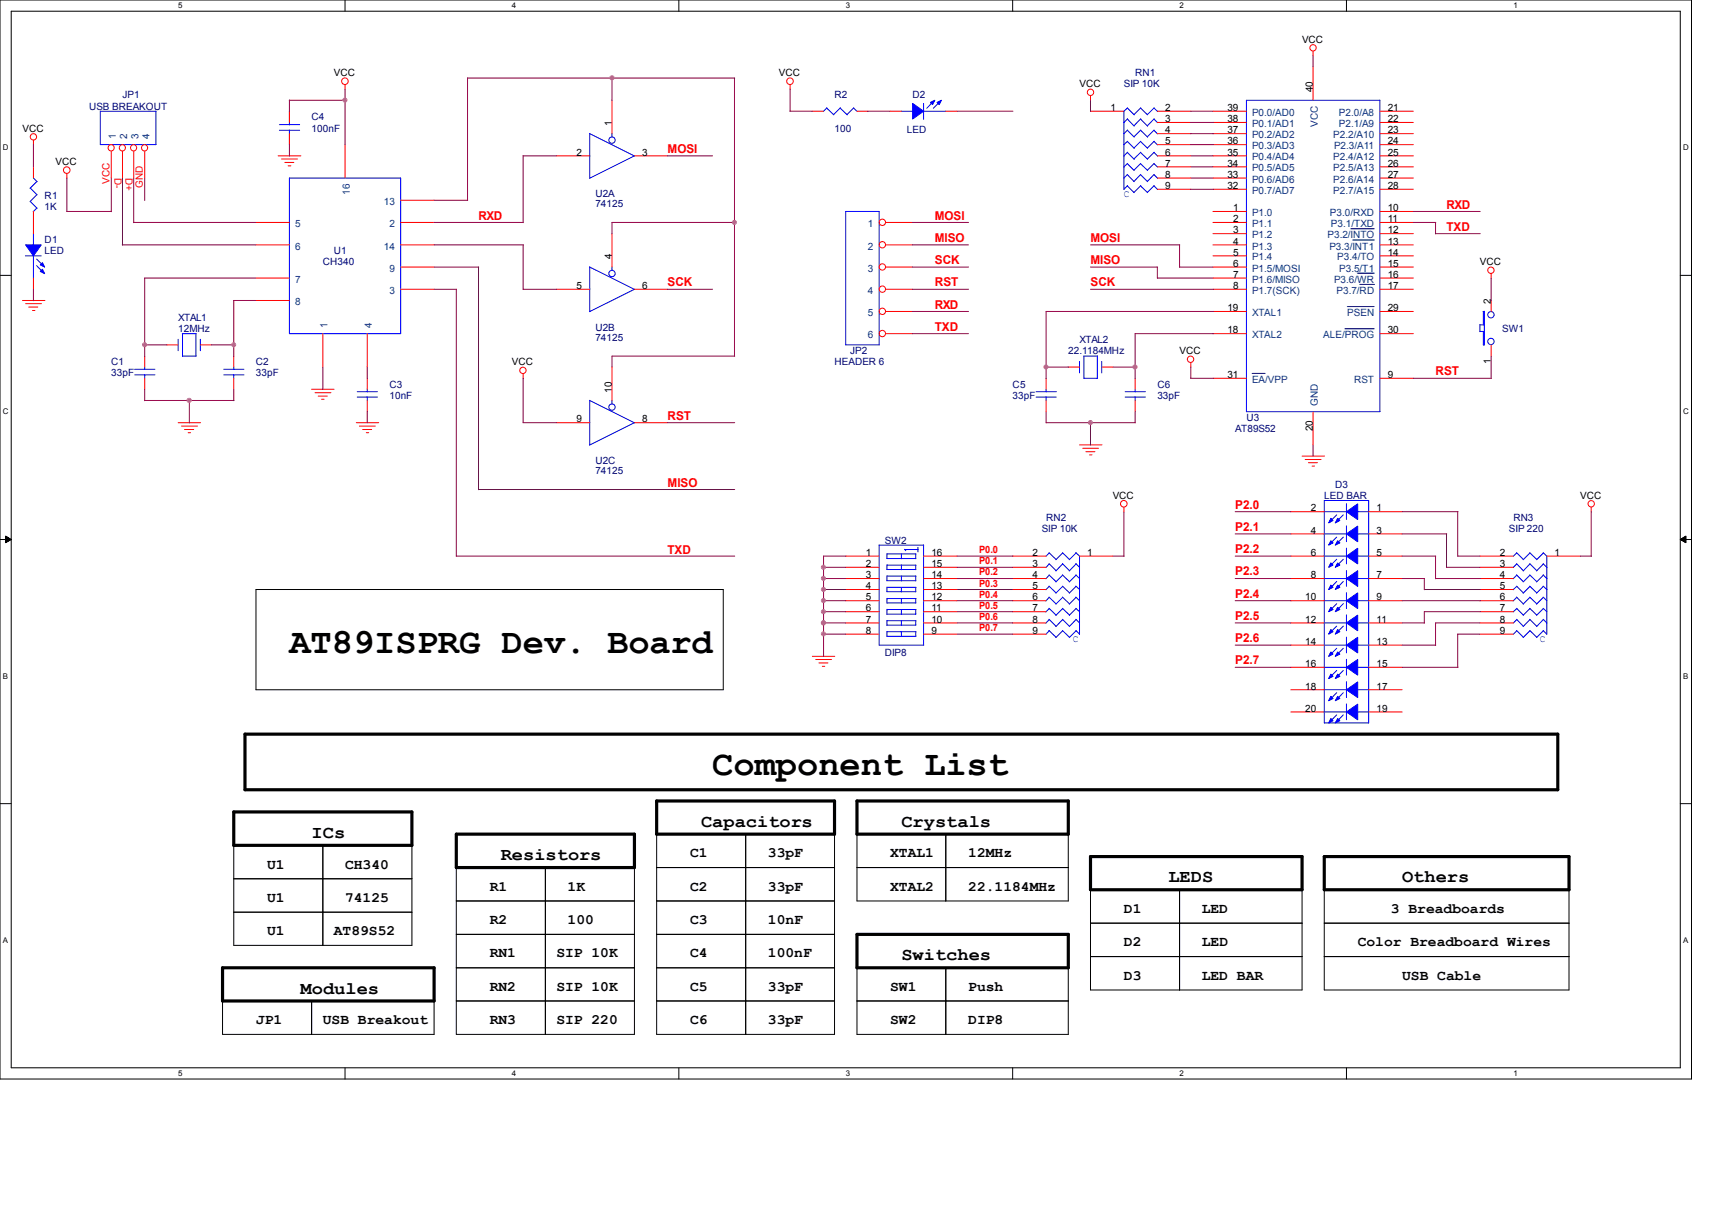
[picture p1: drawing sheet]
<svg xmlns="http://www.w3.org/2000/svg" width="297mm" height="210mm" viewBox="0 0 297 210" stroke-linecap="round" stroke-linejoin="round" font-family="sans-serif">
<path d="M0 0h293.5v187.3h-293.5zM1.9 1.9h289.6v183.4h-289.6z" fill="none" stroke="#000" stroke-width=".17"/>
<g fill="#fff">
<path d="M30.9 .2h.8v1.5h-.8z"/>
<path d="M30.9 185.5h.8v1.6h-.8z"/>
</g>
<path d="M59.9 0v1.9M59.9 185.3v2" fill="none" stroke="#000" stroke-width=".17"/>
<g fill="#fff">
<path d="M88.8 .2h.8v1.5h-.8z"/>
<path d="M88.8 185.5h.8v1.6h-.8z"/>
</g>
<path d="M117.8 0v1.9M117.8 185.3v2" fill="none" stroke="#000" stroke-width=".17"/>
<g fill="#fff">
<path d="M146.7 .2h.8v1.5h-.8z"/>
<path d="M146.7 185.5h.8v1.6h-.8z"/>
</g>
<path d="M175.7 0v1.9M175.7 185.3v2" fill="none" stroke="#000" stroke-width=".17"/>
<g fill="#fff">
<path d="M204.6 .2h.8v1.5h-.8z"/>
<path d="M204.6 185.5h.8v1.6h-.8z"/>
</g>
<path d="M233.6 0v1.9M233.6 185.3v2" fill="none" stroke="#000" stroke-width=".17"/>
<g fill="#fff">
<path d="M262.6 .2h.7v1.5h-.7z"/>
<path d="M262.6 185.5h.7v1.6h-.7z"/>
<path d="M.5 24.8h1v1.6h-1z"/>
<path d="M292 24.8h1v1.6h-1z"/>
<path d="M.5 70.7h1v1.5h-1z"/>
<path d="M292 70.7h1v1.5h-1z"/>
</g>
<path d="M0 47.8h1.9M291.5 47.8h2" fill="none" stroke="#000" stroke-width=".17"/>
<g fill="#fff">
<path d="M.5 116.5h.9v1.6h-.9z"/>
<path d="M292 116.5h.9v1.6h-.9z"/>
</g>
<path d="M0 93.6h1.9M291.5 93.6h2" fill="none" stroke="#000" stroke-width=".17"/>
<path d="M1 93l.9 .6-.9 .6zM291.5 93.6l1-.6v1.2z" fill="#000" stroke="#000" stroke-width=".17"/>
<g fill="#fff">
<path d="M.5 162.4h.9v1.5h-.9z"/>
<path d="M292 162.4h.9v1.5h-.9z"/>
</g>
<g fill="none" stroke="#000" stroke-width=".17">
<path d="M44.4 102.3h81.1v17.4h-81.1zM0 139.5h1.9M291.5 139.5h2M40.6 152.5h30.9M40.6 158.3h30.9M40.6 146.7h30.9v17.4h-30.9zM56 146.7v17.4M79.2 150.6h30.9v28.9h-30.9zM79.2 156.4h30.9M94.6 150.6v28.9M113.9 150.6h30.9M113.9 156.4h30.9"/>
<path d="M113.9 144.8h30.9v34.7h-30.9zM129.4 144.8v34.7M148.7 150.6h36.6M148.7 144.8h36.6v11.6h-36.6zM164.1 144.8v11.6M189.2 154.4h36.7v17.4h-36.7zM204.6 154.4v17.4M229.7 154.4h42.5v17.4h-42.5zM38.6 173.7h36.7v5.8h-36.7zM54.1 173.7v5.8M79.2 162.2h30.9M79.2 168h30.9"/>
<path d="M79.2 173.7h30.9M113.9 162.2h30.9M113.9 168h30.9M113.9 173.7h30.9M148.7 173.7h36.6M148.7 168h36.6v11.5h-36.6zM164.1 168v11.5M189.2 166h36.7M189.2 160.2h36.7M229.7 166h42.5M229.7 160.2h42.5"/>
</g>
<path d="M42.5 127.4h227.8v9.7h-227.8zM113.9 139h30.9v5.8h-30.9zM148.7 139h36.6v5.8h-36.6zM40.6 140.9h30.9v5.8h-30.9zM79.2 144.8h30.9v5.8h-30.9zM189.2 148.7h36.7v5.7h-36.7zM229.7 148.7h42.5v5.7h-42.5zM38.6 168h36.7v5.7h-36.7zM148.7 162.2h36.6v5.8h-36.6z" fill="none" stroke="#000" stroke-width=".55"/>
<g fill="none" stroke="#f00" stroke-width=".17">
<path d="M50.2 19.3v2M59.9 14.7v.8M106.2 17.4v5.8M137.1 14.7v.8M189.2 16.6v.8M210.4 19.3h5.8M227.8 8.9v.8M227.8 11.6v5.8M239.4 19.3h5.8M5.8 24.3v.8M11.6 30.1v.8M19.3 26.2v4.7"/>
<path d="M21.3 26.2v4.7M23.2 26.2v4.7M25.1 26.2v4.7M44.4 38.6h5.8M48.3 27.1h3.9M48.9 27.6h2.7M49.4 28.2h1.6M50 28.8h.5M50.2 23.2v1.9M59.9 25.1v5.8M69.5 34.8h5.8M69.5 38.6h5.8"/>
<path d="M96.5 27.1h5.8M110.1 27.1h5.7M153.7 38.6h4.6M210.4 27.1h5.8M210.4 38.6h5.8M210.4 36.7h5.8M210.4 21.3h5.8M210.4 23.2h5.8M210.4 25.1h5.8M210.4 29h5.8M210.4 30.9h5.8M210.4 32.9h5.8"/>
<path d="M239.4 27.1h5.8M239.4 38.6h5.8M239.4 36.7h5.8M239.4 21.3h5.8M239.4 23.2h5.8M239.4 25.1h5.8M239.4 29h5.8M239.4 30.9h5.8M239.4 32.9h5.8M3.9 52.2h3.9M4.4 52.7h2.8M5 53.3h1.6"/>
<path d="M5.6 53.9h.5M29 59.9h1.9M34.8 59.9h1.9M44.4 52.2h5.8M44.4 42.5h5.8M44.4 48.3h5.8M56 57.9v5.8M63.7 57.9v5.8M69.5 50.2h5.8M69.5 42.5h5.8M69.5 46.4h5.8M96.5 50.2h5.8"/>
<path d="M106.2 40.6v5.8M110.1 50.2h5.7M153.7 50.2h4.6M153.7 42.5h4.6M153.7 46.4h4.6M153.7 57.9h4.6M153.7 54.1h4.6M210.4 50.2h5.8M210.4 42.5h5.8M210.4 48.3h5.8M210.4 46.4h5.8M210.4 57.9h5.8"/>
<path d="M210.4 54.1h5.8M210.4 40.6h5.8M210.4 44.4h5.8M239.4 50.2h5.8M239.4 42.5h5.8M239.4 48.3h5.8M239.4 46.4h5.8M239.4 57.9h5.8M239.4 54.1h5.8M239.4 40.6h5.8M239.4 44.4h5.8M258.7 47.5v.8"/>
<path d="M25.1 61.8v1.9M25.1 65.7v1.9M30.9 73.4h3.9M31.5 74h2.7M32 74.5h1.6M32.6 75.1h.5M40.6 61.8v1.9M40.6 65.7v1.9M54.1 67.6h3.9M54.7 68.2h2.7M55.2 68.7h1.6M55.8 69.3h.4"/>
<path d="M61.8 73.4h3.9M62.4 74h2.7M62.9 74.5h1.6M63.5 75.1h.5M63.7 65.7v1.9M63.7 69.5v2M90.8 64.9v.8M96.5 73.4h5.8M106.2 63.7v5.8M110.1 73.4h5.7M181.5 65.7v1.9M181.5 69.5v2"/>
<path d="M185.3 63.7h2M187.3 77.2h3.9M187.8 77.8h2.8M188.4 78.4h1.5M189 79h.4M191.1 63.7h1.9M196.9 65.7v1.9M196.9 69.5v2M206.6 62.9v.9M210.4 65.7h5.8M225.9 79.2h3.9M226.4 79.8h2.8"/>
<path d="M227.8 71.5v5.7M239.4 65.7h5.8M146.7 96.5h5.8M146.7 98.5h5.8M160.2 96.5h5.8M160.2 98.5h5.8M175.7 96.5h5.8M175.7 98.5h5.8M187.3 96.5h5.7M195 88.1v.8M227 80.3h1.6M227.6 80.9h.4"/>
<path d="M256.8 96.5h5.8M256.8 98.5h5.8M268.4 96.5h5.8M276.1 88.1v.8M140.9 113.9h3.9M141.5 114.5h2.8M142.1 115.1h1.5M142.7 115.7h.4M146.7 100.4h5.8M146.7 102.3h5.8M146.7 104.3h5.8M146.7 106.2h5.8"/>
<path d="M146.7 108.1h5.8M146.7 110.1h5.8M160.2 100.4h5.8M160.2 102.3h5.8M160.2 104.3h5.8M160.2 106.2h5.8M160.2 108.1h5.8M160.2 110.1h5.8M175.7 100.4h5.8M175.7 102.3h5.8M175.7 104.3h5.8M175.7 106.2h5.8"/>
<path d="M175.7 108.1h5.8M175.7 110.1h5.8M256.8 100.4h5.8M256.8 102.3h5.8M256.8 104.3h5.8M256.8 106.2h5.8M256.8 108.1h5.8M256.8 110.1h5.8"/>
<circle cx="59.8" cy="14.1" r=".57"/>
<circle cx="137.1" cy="14.1" r=".57"/>
<circle cx="189.2" cy="16" r=".55"/>
<circle cx="227.8" cy="8.3" r=".55"/>
<circle cx="5.8" cy="23.7" r=".55"/>
<circle cx="11.6" cy="29.5" r=".57"/>
<circle cx="19.3" cy="25.7" r=".54"/>
<circle cx="21.2" cy="25.7" r=".54"/>
<circle cx="23.2" cy="25.7" r=".54"/>
<circle cx="25.1" cy="25.7" r=".54"/>
<circle cx="153.1" cy="38.6" r=".55"/>
<circle cx="153.1" cy="42.5" r=".55"/>
<circle cx="153.1" cy="57.9" r=".55"/>
<circle cx="153.1" cy="50.2" r=".55"/>
<circle cx="153.1" cy="54" r=".55"/>
<circle cx="153.1" cy="46.3" r=".55"/>
<circle cx="258.7" cy="46.9" r=".55"/>
<circle cx="90.7" cy="64.3" r=".55"/>
<circle cx="206.5" cy="62.4" r=".55"/>
<circle cx="195" cy="87.4" r=".57"/>
<circle cx="276.1" cy="87.4" r=".55"/>
</g>
<g fill="none" stroke="#00f" stroke-width=".17">
<path d="M17.4 19.3h9.7v5.8h-9.7zM156.4 19.3h2M160.2 19.3h3.9M160.2 17.9v2.8M216.2 17.4h23.2v54.1h-23.2zM48.5 22.6h3.5M48.5 21.6h3.5M50.2 30.9h19.3v27h-19.3zM50.2 21.3v.4M50.2 22.6v.6M102.3 23.2l7.8 3.9M102.3 23.2v7.7"/>
<path d="M106.2 23.2v.5M110.1 27.1l-7.8 3.8M146.7 36.7h5.8v23.2h-5.8zM30.9 58.9v2M31.6 57.9h2.4M31.7 57.9v3.9M34 57.9v3.9M34.8 58.9v2M102.3 46.3v7.8M102.3 46.4l7.8 3.8M106.2 46.3v.6M110.1 50.2l-7.8 3.9"/>
<path d="M23.4 65.1h3.5M23.4 64.1h3.5M25.1 63.7v.4M25.1 65v.7M31.7 61.8h2.3M38.8 65.1h3.5M38.8 64.1h3.5M40.6 63.7v.4M40.6 65v.7M62 68.9h3.5M62 68h3.5M63.7 67.6v.4"/>
<path d="M63.7 68.9v.6M102.3 69.5v7.7M102.3 69.5l7.8 3.9M106.2 69.5v.6M110.1 73.4l-7.8 3.9M179.7 68.9h3.6M179.7 68h3.6M181.5 67.6v.4M181.5 68.9v.6M187.3 62.7v2M188 61.8h2.4M188 61.8v3.9"/>
<path d="M188 65.7h2.4M190.4 61.8v3.9M191.1 62.7v2M195.2 68.9h3.5M195.2 68h3.5M196.9 67.6v.4M196.9 68.9v.6M152.5 94.6h7.7v17.4M152.5 94.6v17.4M153.8 96.9h5.1M153.8 98.8h5.1M153.9 96.1h5"/>
<path d="M153.9 96.1v.8M153.9 98v.8M153.9 99.9v.9M153.9 98.1h5M153.9 100h5M156.4 96.1v.9M156.4 98.1v.8M156.4 100v.8M156.9 95.3l.2 .3M157 95.4h2.3M158.9 96.1v.9M158.9 98.1v.8"/>
<path d="M158.9 100v.8M159.3 95v.8M182 95.9l1.2 1.2M182 97.8l1.2 1.3M182 99.8l1.2 1.2M182 96l-.6 .6M182 97.9l-.6 .6M182 99.8l-.6 .7M184.3 95.9l1.2 1.2M184.3 97.8l1.2 1.3M184.3 99.8l1.2 1.2M184.4 96l-1.2 1.2"/>
<path d="M184.4 97.9l-1.2 1.2M184.4 99.8l-1.2 1.2M186.6 95.9l.7 .6v13.6M186.6 97.8l.7 .7M186.6 99.8l.7 .6M186.7 96l-1.2 1.2M186.7 97.9l-1.2 1.2M186.7 99.8l-1.2 1.2M263.1 95.9l1.2 1.2M263.1 97.8l1.2 1.3M263.1 99.8l1.2 1.2M263.1 96l-.6 .6"/>
<path d="M263.1 97.9l-.6 .6M263.1 99.8l-.6 .7M265.4 95.9l1.2 1.2M265.4 97.8l1.2 1.3M265.4 99.8l1.2 1.2M265.4 96l-1.2 1.2M265.4 97.9l-1.2 1.2M265.4 99.8l-1.2 1.2M267.7 95.9l.7 .6v13.6M267.7 97.8l.7 .7M267.7 99.8l.7 .6M267.8 96l-1.2 1.2"/>
<path d="M267.8 97.9l-1.2 1.2M267.8 99.8l-1.2 1.2M152.5 112h7.8M153.8 100.8h5.1M153.8 102.7h5.1M153.8 104.6h5.1M153.8 106.6h5.1M153.8 108.5h5.1M153.8 110.4h5.1M153.9 101.9v.8M153.9 103.8v.8M153.9 105.7v.9"/>
<path d="M153.9 107.7v.8M153.9 109.6v.8M153.9 101.9h5M153.9 103.9h5M153.9 105.8h5M153.9 107.7h5M153.9 109.6h5M156.4 101.9v.8M156.4 103.9v.8M156.4 105.8v.8M156.4 107.7v.8M156.4 109.6v.9"/>
<path d="M158.9 101.9v.8M158.9 103.9v.8M158.9 105.8v.8M158.9 107.7v.8M158.9 109.6v.9M182 101.7l1.2 1.2M182 103.6l1.2 1.2M182 105.6l1.2 1.2M182 107.5l1.2 1.2M182 109.4l1.2 1.2M182 101.8l-.6 .6M182 103.7l-.6 .6"/>
<path d="M182 105.6l-.6 .6M182 107.5l-.6 .7M182 109.5l-.6 .6M184.3 101.7l1.2 1.2M184.3 103.6l1.2 1.2M184.3 105.6l1.2 1.2M184.3 107.5l1.2 1.2M184.3 109.4l1.2 1.2M184.4 101.8l-1.2 1.2M184.4 103.7l-1.2 1.2M184.4 105.6l-1.2 1.2M184.4 107.5l-1.2 1.3"/>
<path d="M184.4 109.5l-1.2 1.2M186.6 101.7l.7 .6M186.6 103.6l.7 .7M186.6 105.6l.7 .6M186.6 107.5l.7 .6M186.6 109.4l.7 .7M186.7 101.8l-1.2 1.2M186.7 103.7l-1.2 1.2M186.7 105.6l-1.2 1.2M186.7 107.5l-1.2 1.3M186.7 109.5l-1.2 1.2M263.1 101.7l1.2 1.2"/>
<path d="M263.1 103.6l1.2 1.2M263.1 105.6l1.2 1.2M263.1 107.5l1.2 1.2M263.1 109.4l1.2 1.2M263.1 101.8l-.6 .6M263.1 103.7l-.6 .6M263.1 105.6l-.6 .6M263.1 107.5l-.6 .7M263.1 109.5l-.6 .6M265.4 101.7l1.2 1.2M265.4 103.6l1.2 1.2M265.4 105.6l1.2 1.2"/>
<path d="M265.4 107.5l1.2 1.2M265.4 109.4l1.2 1.2M265.4 101.8l-1.2 1.2M265.4 103.7l-1.2 1.2M265.4 105.6l-1.2 1.2M265.4 107.5l-1.2 1.3M265.4 109.5l-1.2 1.2M267.7 101.7l.7 .6M267.7 103.6l.7 .7M267.7 105.6l.7 .6M267.7 107.5l.7 .6M267.7 109.4l.7 .7"/>
<path d="M267.8 101.8l-1.2 1.2M267.8 103.7l-1.2 1.2M267.8 105.6l-1.2 1.2M267.8 107.5l-1.2 1.3M267.8 109.5l-1.2 1.2"/>
<circle cx="106.2" cy="24.3" r=".55"/>
<circle cx="106.2" cy="47.5" r=".55"/>
<circle cx="106.2" cy="70.7" r=".55"/>
</g>
<path d="M234.3 39.7h4.1M233.3 57.1h5.1M233.7 53.2h4.7M234.7 41.7h3.7M235.5 47.4h2.9M235.9 49.4h2.5M217.2 64.8h2.3" fill="none" stroke="#004080" stroke-width=".17"/>
<path d="M158.3 17.9l1.9 1.4-1.9 1.4z" fill-rule="evenodd" fill="#00f"/>
<path d="M158.3 17.9l1.9 1.4-1.9 1.4z" fill="none" stroke="#00f" stroke-width=".17"/>
<path d="M162.6 17.8l.7-.4-.4 .8z" fill-rule="evenodd" fill="#00f"/>
<path d="M162.6 17.8l.7-.4-.4 .8z" fill="none" stroke="#00f" stroke-width=".17"/>
<path d="M161.4 17.8l.8-.4-.4 .8z" fill-rule="evenodd" fill="#00f"/>
<path d="M143.4 18.8l1.3 1.1M143.5 18.7l-.6 .6M145.8 18.8l1.2 1.1M145.8 18.7l-1.2 1.2M148.1 18.8l.6 .5M148.1 18.7l-1.2 1.2M161.4 17.8l.8-.4-.4 .8zM162 17.6l-1.2 1.2M163.2 17.6l-1.3 1.2M4.4 44.4h2.8M5.8 40.6v1.9M5.8 44.4v3.9" fill="none" stroke="#00f" stroke-width=".17"/>
<path d="M140.9 19.3h2M148.7 19.3h1.9M154.4 19.3h2M164.1 19.3h1.9" fill="none" stroke="#f00" stroke-width=".17"/>
<path d="M4.4 42.5h2.8l-1.4 1.9z" fill-rule="evenodd" fill="#00f"/>
<path d="M4.4 42.5h2.8l-1.4 1.9z" fill="none" stroke="#00f" stroke-width=".17"/>
<path d="M7.4 46.7l.3 .8-.7-.4z" fill-rule="evenodd" fill="#00f"/>
<path d="M7.4 46.7l.3 .8-.7-.4z" fill="none" stroke="#00f" stroke-width=".17"/>
<path d="M7.4 45.6l.3 .8-.7-.4z" fill-rule="evenodd" fill="#00f"/>
<path d="M5.2 32.6l1.2 1.2M5.2 35l1.2 1.2M5.8 30.9l.6 .6M6.4 31.5l-1.2 1.2M6.4 33.8l-1.2 1.2M6.4 36.1l-.6 .6M6.4 45l1.1 1.1M6.4 46.1l1.1 1.2M7.4 45.6l.3 .8-.7-.4zM229.7 88.8h3.9M233.6 87.4v2.8M235.5 88.8h1.9" fill="none" stroke="#00f" stroke-width=".17"/>
<path d="M5.8 29v1.9M5.8 36.7v3.9M5.8 48.3v1.9" fill="none" stroke="#f00" stroke-width=".17"/>
<path d="M233.6 88.8l1.9-1.3v2.7z" fill-rule="evenodd" fill="#00f"/>
<path d="M233.6 88.8l1.9-1.3v2.7z" fill="none" stroke="#00f" stroke-width=".17"/>
<path d="M230.9 90l.4 .3-.8 .5z" fill-rule="evenodd" fill="#00f"/>
<path d="M230.9 90l.4 .3-.8 .5z" fill="none" stroke="#00f" stroke-width=".17"/>
<path d="M232.1 90l.4 .3-.9 .5z" fill-rule="evenodd" fill="#00f"/>
<path d="M229.7 92.7h3.9M231.9 89.4l-1.2 1.2M231.9 93.2l-1.2 1.2M232.1 90l.4 .3-.9 .5zM233 89.4l-1.1 1.2M233 93.2l-1.1 1.2" fill="none" stroke="#00f" stroke-width=".17"/>
<path d="M230.9 93.9l.4 .3-.8 .4z" fill-rule="evenodd" fill="#00f"/>
<path d="M230.9 93.9l.4 .3-.8 .4z" fill="none" stroke="#00f" stroke-width=".17"/>
<path d="M232.1 93.9l.4 .3-.9 .4z" fill-rule="evenodd" fill="#00f"/>
<path d="M232.1 93.9l.4 .3-.9 .4zM233.6 91.3v2.7" fill="none" stroke="#00f" stroke-width=".17"/>
<path d="M233.6 92.7l1.9-1.4v2.7z" fill-rule="evenodd" fill="#00f"/>
<path d="M229.7 96.5h3.9M231.9 97.1l-1.2 1.2M233 97.1l-1.1 1.2M233.6 92.7l1.9-1.4v2.7zM235.5 92.7h1.9" fill="none" stroke="#00f" stroke-width=".17"/>
<path d="M230.9 97.7l.4 .4-.8 .4z" fill-rule="evenodd" fill="#00f"/>
<path d="M230.9 97.7l.4 .4-.8 .4z" fill="none" stroke="#00f" stroke-width=".17"/>
<path d="M232.1 97.7l.4 .4-.9 .4z" fill-rule="evenodd" fill="#00f"/>
<path d="M232.1 97.7l.4 .4-.9 .4zM233.6 95.1v2.8" fill="none" stroke="#00f" stroke-width=".17"/>
<path d="M233.6 96.5l1.9-1.3v2.7z" fill-rule="evenodd" fill="#00f"/>
<path d="M233.6 96.5l1.9-1.3v2.7zM235.5 96.5h1.9M229.7 100.4h3.9M231.9 100.9l-1.2 1.3M233 100.9l-1.1 1.3" fill="none" stroke="#00f" stroke-width=".17"/>
<path d="M230.9 101.6l.4 .3-.8 .4z" fill-rule="evenodd" fill="#00f"/>
<path d="M230.9 101.6l.4 .3-.8 .4z" fill="none" stroke="#00f" stroke-width=".17"/>
<path d="M232.1 101.6l.4 .3-.9 .4z" fill-rule="evenodd" fill="#00f"/>
<path d="M233.6 99v2.8M232.1 101.6l.4 .3-.9 .4z" fill="none" stroke="#00f" stroke-width=".17"/>
<path d="M233.6 100.4l1.9-1.3v2.7z" fill-rule="evenodd" fill="#00f"/>
<path d="M229.7 104.3h3.9M231.9 104.8l-1.2 1.2M233 104.8l-1.1 1.2M233.6 100.4l1.9-1.3v2.7zM235.5 100.4h1.9" fill="none" stroke="#00f" stroke-width=".17"/>
<path d="M230.9 105.4l.4 .4-.8 .4z" fill-rule="evenodd" fill="#00f"/>
<path d="M230.9 105.4l.4 .4-.8 .4z" fill="none" stroke="#00f" stroke-width=".17"/>
<path d="M232.1 105.4l.4 .4-.9 .4z" fill-rule="evenodd" fill="#00f"/>
<path d="M232.1 105.4l.4 .4-.9 .4zM233.6 102.9v2.7" fill="none" stroke="#00f" stroke-width=".17"/>
<path d="M233.6 104.3l1.9-1.4v2.7z" fill-rule="evenodd" fill="#00f"/>
<path d="M229.7 108.1h3.9M231.9 108.7l-1.2 1.2M233 108.7l-1.1 1.2M233.6 104.3l1.9-1.4v2.7zM235.5 104.3h1.9" fill="none" stroke="#00f" stroke-width=".17"/>
<path d="M230.9 109.3l.4 .3-.8 .5z" fill-rule="evenodd" fill="#00f"/>
<path d="M230.9 109.3l.4 .3-.8 .5z" fill="none" stroke="#00f" stroke-width=".17"/>
<path d="M232.1 109.3l.4 .3-.9 .5z" fill-rule="evenodd" fill="#00f"/>
<path d="M232.1 109.3l.4 .3-.9 .5zM233.6 106.7v2.8" fill="none" stroke="#00f" stroke-width=".17"/>
<path d="M233.6 108.1l1.9-1.3v2.7z" fill-rule="evenodd" fill="#00f"/>
<path d="M229.7 112h3.9M231.9 112.5l-1.2 1.2M233 112.5l-1.1 1.2M233.6 108.1l1.9-1.3v2.7zM235.5 108.1h1.9" fill="none" stroke="#00f" stroke-width=".17"/>
<path d="M230.9 113.2l.4 .3-.8 .4z" fill-rule="evenodd" fill="#00f"/>
<path d="M230.9 113.2l.4 .3-.8 .4z" fill="none" stroke="#00f" stroke-width=".17"/>
<path d="M232.1 113.2l.4 .3-.9 .4z" fill-rule="evenodd" fill="#00f"/>
<path d="M232.1 113.2l.4 .3-.9 .4zM233.6 110.6v2.7" fill="none" stroke="#00f" stroke-width=".17"/>
<path d="M233.6 112l1.9-1.4v2.7z" fill-rule="evenodd" fill="#00f"/>
<path d="M229.7 115.8h3.9M231.9 116.4l-1.2 1.2M233 116.4l-1.1 1.2M233.6 112l1.9-1.4v2.7zM235.5 112h1.9" fill="none" stroke="#00f" stroke-width=".17"/>
<path d="M230.9 117l.4 .4-.8 .4z" fill-rule="evenodd" fill="#00f"/>
<path d="M230.9 117l.4 .4-.8 .4z" fill="none" stroke="#00f" stroke-width=".17"/>
<path d="M232.1 117l.4 .4-.9 .4z" fill-rule="evenodd" fill="#00f"/>
<path d="M232.1 117l.4 .4-.9 .4zM233.6 114.4v2.8" fill="none" stroke="#00f" stroke-width=".17"/>
<path d="M233.6 115.8l1.9-1.3v2.7z" fill-rule="evenodd" fill="#00f"/>
<path d="M229.7 119.7h3.9M233.6 115.8l1.9-1.3v2.7zM235.5 115.8h1.9M231.9 120.2l-1.2 1.3M233 120.2l-1.1 1.3" fill="none" stroke="#00f" stroke-width=".17"/>
<path d="M230.9 120.9l.4 .3-.8 .4z" fill-rule="evenodd" fill="#00f"/>
<path d="M230.9 120.9l.4 .3-.8 .4z" fill="none" stroke="#00f" stroke-width=".17"/>
<path d="M232.1 120.9l.4 .3-.9 .4z" fill-rule="evenodd" fill="#00f"/>
<path d="M233.6 118.3v2.8M232.1 120.9l.4 .3-.9 .4z" fill="none" stroke="#00f" stroke-width=".17"/>
<path d="M233.6 119.7l1.9-1.3v2.7z" fill-rule="evenodd" fill="#00f"/>
<path d="M233.6 119.7l1.9-1.3v2.7zM235.5 119.7h1.9M229.7 123.6h3.9M231.9 124.1l-1.2 1.2M233 124.1l-1.1 1.2" fill="none" stroke="#00f" stroke-width=".17"/>
<path d="M230.9 124.7l.4 .4-.8 .4z" fill-rule="evenodd" fill="#00f"/>
<path d="M230.9 124.7l.4 .4-.8 .4z" fill="none" stroke="#00f" stroke-width=".17"/>
<path d="M232.1 124.7l.4 .4-.9 .4z" fill-rule="evenodd" fill="#00f"/>
<path d="M232.1 124.7l.4 .4-.9 .4zM233.6 122.2v2.7" fill="none" stroke="#00f" stroke-width=".17"/>
<path d="M233.6 123.6l1.9-1.4v2.7z" fill-rule="evenodd" fill="#00f"/>
<g fill="none" stroke="#00f" stroke-width=".17">
<path d="M195.6 18.8l1.2 1.1M195.6 18.7l-.6 .6v13.6M197.9 18.8l1.2 1.1M197.9 18.7l-1.2 1.2M200.2 18.8l.6 .5M200.2 18.7l-1.1 1.2M195.6 24.6l1.2 1.1M195.6 26.5l1.2 1.1M195.6 28.4l1.2 1.2M195.6 30.3l1.2 1.2M195.6 32.3l1.2 1.1M195.6 20.7l1.2 1.2"/>
<path d="M195.6 22.6l1.2 1.2M195.6 24.5l-.6 .6M195.6 26.4l-.6 .7M195.6 28.4l-.6 .6M195.6 30.3l-.6 .6M195.6 32.2l-.6 .7M195.6 20.6l-.6 .7M195.6 22.6l-.6 .6M197.9 24.6l1.2 1.1M197.9 26.5l1.2 1.1M197.9 28.4l1.2 1.2M197.9 30.3l1.2 1.2"/>
<path d="M197.9 32.3l1.2 1.1M197.9 20.7l1.2 1.2M197.9 22.6l1.2 1.2M197.9 24.5l-1.2 1.2M197.9 26.4l-1.2 1.2M197.9 28.4l-1.2 1.1M197.9 30.3l-1.2 1.2M197.9 32.2l-1.2 1.2M197.9 20.6l-1.2 1.2M197.9 22.6l-1.2 1.1M200.2 24.6l.6 .5M200.2 26.5l.6 .6"/>
<path d="M200.2 28.4l.6 .6M200.2 30.3l.6 .6M200.2 32.3l.6 .6M200.2 20.7l.6 .6M200.2 22.6l.6 .6M200.2 24.5l-1.1 1.2M200.2 26.4l-1.1 1.2M200.2 28.4l-1.1 1.1M200.2 30.3l-1.1 1.2M200.2 32.2l-1.1 1.2M200.2 20.6l-1.1 1.2M200.2 22.6l-1.1 1.1"/>
<path d="M256.7 56.4h.6M256.8 56.4v1.2M256.8 57.5h.6M257.3 54.1h.2M257.3 54.1v2.3M257.3 57.5v2.4M257.3 59.9h.3M257.5 54v5.9M229.7 86.9h7.7v38.6h-7.7zM233.6 123.6l1.9-1.4v2.7zM235.5 123.6h1.9"/>
<circle cx="258.7" cy="59.3" r=".55"/>
<circle cx="258.7" cy="54.6" r=".55"/>
</g>
<g fill="none" stroke="#f00" stroke-width=".17">
<path d="M189.2 19.3h5.8M200.8 19.3h5.8M200.8 21.3h5.8M200.8 23.2h5.8M200.8 25.1h5.8M200.8 27.1h5.8M200.8 29h5.8M200.8 30.9h5.8M200.8 32.9h5.8M258.7 52.2v1.9M258.7 59.9v1.9M223.9 88.8h5.8"/>
<path d="M223.9 92.7h5.8M223.9 96.5h5.8M237.4 88.8h5.8M237.4 92.7h5.8M237.4 96.5h5.8M223.9 100.4h5.8M223.9 104.3h5.8M223.9 108.1h5.8M223.9 112h5.8M223.9 115.8h5.8M223.9 119.7h5.8M237.4 100.4h5.8"/>
<path d="M237.4 104.3h5.8M237.4 108.1h5.8M237.4 112h5.8M237.4 115.8h5.8M237.4 119.7h5.8M223.9 123.6h5.8M237.4 123.6h5.8"/>
</g>
<g fill="none" stroke="#800040" stroke-width=".17">
<path d="M50.2 17.4v1.9M50.2 17.4h9.7M59.9 15.5v9.6M81.1 13.5v21.3M81.1 13.5h46.4M106.2 13.5v3.9M127.4 13.5v48.3M137 19.3h3.9M137.1 15.4v3.9M150.5 19.3h3.9M166 19.3h9.7M189.2 17.4v1.9"/>
<path d="M206.6 19.3h3.9M227.8 9.7v1.9M5.8 25.1v3.9M11.6 36.7h7.7M11.6 30.9v5.8M19.3 30.9v5.8M21.3 30.9v11.6M23.2 38.6h21.2M23.2 30.9v7.8M25.1 30.9v3.9M50.2 25.1v2M75.3 38.6h15.5"/>
<path d="M75.3 34.8h5.9M90.7 27.1h5.8M90.8 27.1v11.6M115.8 27.1h7.8M127.5 38.6h-21.3v2M158.3 38.6h9.7M206.6 27.1h3.9M206.6 21.3h3.9M206.6 23.2h3.9M206.6 25.1h3.9M206.6 29h3.9M206.6 30.9h3.9"/>
<path d="M206.6 32.9h3.9M245.2 38.6h3.9M245.2 36.7h11.6M249 38.6v2M5.8 50.2v2M21.2 42.5h23.2M25.1 48.3h19.3M25.1 48.3v13.5M25.1 59.9h3.9M36.7 59.9h3.9M40.5 52.2h3.9M40.6 52.2v9.6"/>
<path d="M75.3 42.5h15.5M75.3 50.2h3.9M75.3 46.4h7.8M79.2 50.2v46.4M83 46.4v38.6M90.8 42.5v7.7M90.8 50.2h5.8M115.8 50.2h7.8M158.3 42.5h9.7M158.3 50.2h9.7M158.3 46.4h9.7M158.3 57.9h9.7"/>
<path d="M158.3 54.1h9.7M189.2 42.5h15.5M189.2 50.2h21.3M189.2 46.4h11.6M200.8 48.3h9.7M200.8 46.4v1.9M204.6 46.4h5.9M204.6 42.5v3.9M210.5 57.9h-13.6v7.8M210.5 54.1h-29v11.6M249 40.6h7.8M258.7 48.3v3.9"/>
<path d="M25.1 67.6v2M25.1 69.5h15.5M32.9 69.5v3.9M40.6 67.6v2M56 63.7v3.9M63.7 63.7v2M63.7 71.5v1.9M90.7 73.4h5.8M90.8 65.6v7.8M115.8 73.4h11.7M127.5 61.8h-21.3v2M181.5 63.7h3.9"/>
<path d="M181.5 71.5v1.9h15.5M189.2 73.4v3.9M193 63.7h4M196.9 71.5v1.9M206.6 65.7h3.9M206.6 63.7v2M227.8 77.2v2M245.2 65.7h13.5M258.7 61.8v3.9M79.2 96.5h48.3M83 85h44.5M142.9 98.5h3.9"/>
<path d="M146.8 96.5h-3.9v17.4M166 96.5h9.7M166 98.5h9.7M193 96.5h2M195 88.8v7.8M214.3 96.5h9.7M214.3 88.8h9.7M214.3 92.7h9.7M243.2 96.5h5.9M243.2 88.8h9.7M243.2 92.7h7.8M249 96.5v4"/>
<path d="M251 98.5h5.8M251 92.7v5.8M252.9 96.5h3.9M252.9 88.8v7.8M274.2 96.5h1.9M276.1 88.8v7.8M142.9 100.4h3.9M142.9 102.3h3.9M142.9 104.3h3.9M142.9 106.2h3.9M142.9 108.1h3.9M142.9 110.1h3.9"/>
<path d="M166 100.4h9.7M166 102.3h9.7M166 104.3h9.7M166 106.2h9.7M166 108.1h9.7M166 110.1h9.7M214.3 100.4h9.7M214.3 104.3h9.7M214.3 108.1h9.7M214.3 112h9.7M214.3 115.8h9.7M243.2 100.4h3.9"/>
<path d="M243.2 104.3h13.6M243.2 108.1h3.9M243.2 112h5.9M243.2 115.8h9.7M247.1 102.3h9.7M247.1 100.4v2M249 100.4h7.8M252.9 110.1h3.9M252.9 110.1v5.8M256.8 106.2h-9.7v2M256.8 108.1h-7.8v3.9"/>
</g>
<circle cx="196.9" cy="63.7" r=".37" fill="#f0f"/>
<circle cx="196.9" cy="63.7" r=".37" fill="none" stroke="#f0f" stroke-width=".17"/>
<circle cx="25.1" cy="59.8" r=".36" fill="#f0f"/>
<circle cx="25.1" cy="59.8" r=".36" fill="none" stroke="#f0f" stroke-width=".17"/>
<circle cx="40.5" cy="59.8" r=".36" fill="#f0f"/>
<circle cx="40.5" cy="59.8" r=".36" fill="none" stroke="#f0f" stroke-width=".17"/>
<circle cx="127.4" cy="38.6" r=".36" fill="#f0f"/>
<circle cx="127.4" cy="38.6" r=".36" fill="none" stroke="#f0f" stroke-width=".17"/>
<circle cx="106.2" cy="13.5" r=".37" fill="#f0f"/>
<circle cx="106.2" cy="13.5" r=".37" fill="none" stroke="#f0f" stroke-width=".17"/>
<circle cx="181.5" cy="63.7" r=".36" fill="#f0f"/>
<circle cx="181.5" cy="63.7" r=".36" fill="none" stroke="#f0f" stroke-width=".17"/>
<circle cx="59.8" cy="17.4" r=".36" fill="#f0f"/>
<circle cx="59.8" cy="17.4" r=".36" fill="none" stroke="#f0f" stroke-width=".17"/>
<circle cx="142.9" cy="100.4" r=".36" fill="#f0f"/>
<circle cx="142.9" cy="100.4" r=".36" fill="none" stroke="#f0f" stroke-width=".17"/>
<circle cx="142.9" cy="102.3" r=".36" fill="#f0f"/>
<circle cx="142.9" cy="102.3" r=".36" fill="none" stroke="#f0f" stroke-width=".17"/>
<circle cx="142.9" cy="104.2" r=".36" fill="#f0f"/>
<circle cx="142.9" cy="104.2" r=".36" fill="none" stroke="#f0f" stroke-width=".17"/>
<circle cx="142.9" cy="108.1" r=".36" fill="#f0f"/>
<circle cx="142.9" cy="108.1" r=".36" fill="none" stroke="#f0f" stroke-width=".17"/>
<circle cx="142.9" cy="108.1" r=".36" fill="#f0f"/>
<circle cx="142.9" cy="108.1" r=".36" fill="none" stroke="#f0f" stroke-width=".17"/>
<circle cx="142.9" cy="110" r=".36" fill="#f0f"/>
<circle cx="142.9" cy="110" r=".36" fill="none" stroke="#f0f" stroke-width=".17"/>
<circle cx="142.9" cy="106.2" r=".36" fill="#f0f"/>
<circle cx="142.9" cy="106.2" r=".36" fill="none" stroke="#f0f" stroke-width=".17"/>
<circle cx="189.2" cy="73.3" r=".36" fill="#f0f"/>
<circle cx="189.2" cy="73.3" r=".36" fill="none" stroke="#f0f" stroke-width=".17"/>
<circle cx="142.9" cy="98.4" r=".36" fill="#f0f"/>
<circle cx="142.9" cy="98.4" r=".36" fill="none" stroke="#f0f" stroke-width=".17"/>
<circle cx="32.8" cy="69.5" r=".37" fill="#f0f"/>
<circle cx="32.8" cy="69.5" r=".37" fill="none" stroke="#f0f" stroke-width=".17"/>
<g font-size="6.2">
<text x="50.2" y="113.3">AT89ISPRG Dev. Board</text>
<text x="123.6" y="134.6">Component List</text>
</g>
<g font-size="3.1">
<text x="121.6" y="143.5">Capacitors</text>
<text x="156.4" y="143.5">Crystals</text>
<text x="54.1" y="145.5">ICs</text>
<text x="86.9" y="149.3">Resistors</text>
<text x="202.7" y="153.2">LEDS</text>
<text x="243.2" y="153.2">Others</text>
<text x="156.4" y="166.7">Switches</text>
<text x="52.2" y="172.5">Modules</text>
</g>
<g font-size="2.5">
<text x="119.7" y="148.8">C1</text>
<text x="133.2" y="148.8">33pF</text>
<text x="154.4" y="148.8">XTAL1</text>
<text x="168" y="148.8">12MHz</text>
<text x="46.4" y="150.7">U1</text>
<text x="59.9" y="150.7">CH340</text>
<text x="85" y="154.6">R1</text>
<text x="98.5" y="154.6">1K</text>
<text x="119.7" y="154.6">C2</text>
<text x="133.2" y="154.6">33pF</text>
<text x="154.4" y="154.6">XTAL2</text>
<text x="168" y="154.6">22.1184MHz</text>
<text x="46.4" y="156.5">U1</text>
<text x="59.9" y="156.5">74125</text>
<text x="85" y="160.4">R2</text>
<text x="98.5" y="160.4">100</text>
<text x="119.7" y="160.4">C3</text>
<text x="133.2" y="160.4">10nF</text>
<text x="195" y="158.5">D1</text>
<text x="208.5" y="158.5">LED</text>
<text x="241.3" y="158.5">3 Breadboards</text>
<text x="46.4" y="162.3">U1</text>
<text x="57.9" y="162.3">AT89S52</text>
<text x="85" y="166.2">RN1</text>
<text x="96.5" y="166.2">SIP 10K</text>
<text x="119.7" y="166.2">C4</text>
<text x="133.2" y="166.2">100nF</text>
<text x="195" y="164.3">D2</text>
<text x="208.5" y="164.3">LED</text>
<text x="235.5" y="164.3">Color Breadboard Wires</text>
<text x="85" y="172">RN2</text>
<text x="96.5" y="172">SIP 10K</text>
<text x="119.7" y="172">C5</text>
<text x="133.2" y="172">33pF</text>
<text x="154.4" y="172">SW1</text>
<text x="168" y="172">Push</text>
<text x="195" y="170.1">D3</text>
<text x="208.5" y="170.1">LED BAR</text>
<text x="243.2" y="170.1">USB Cable</text>
<text x="44.4" y="177.8">JP1</text>
<text x="56" y="177.8">USB Breakout</text>
<text x="85" y="177.8">RN3</text>
<text x="96.5" y="177.8">SIP 220</text>
<text x="119.7" y="177.8">C6</text>
<text x="133.2" y="177.8">33pF</text>
<text x="154.4" y="177.8">SW2</text>
<text x="168" y="177.8">DIP8</text>
</g>
<g font-size="2.1" fill="#f00">
<text x="115.8" y="26.5">MOSI</text>
<text x="83" y="38.1">RXD</text>
<text x="162.2" y="38.1">MOSI</text>
<text x="162.2" y="42">MISO</text>
<text x="189.2" y="42">MOSI</text>
<text x="250.9" y="36.2">RXD</text>
<text x="250.9" y="40">TXD</text>
<text x="162.2" y="45.8">SCK</text>
<text x="189.2" y="45.8">MISO</text>
<text x="115.8" y="49.7">SCK</text>
<text x="162.2" y="49.7">RST</text>
<text x="162.2" y="53.6">RXD</text>
<text x="189.2" y="49.7">SCK</text>
<text x="162.2" y="57.4">TXD</text>
<text x="249" y="65.2">RST</text>
<text x="115.8" y="72.9">RST</text>
<text x="115.8" y="84.5">MISO</text>
<text x="214.3" y="88.3">P2.0</text>
<text x="214.3" y="92.2">P2.1</text>
<text x="115.8" y="96.2">TXD</text>
<text x="214.3" y="96">P2.2</text>
<text x="214.3" y="99.9">P2.3</text>
<text x="214.3" y="103.8">P2.4</text>
<text x="214.3" y="107.6">P2.5</text>
<text x="214.3" y="111.5">P2.6</text>
<text x="214.3" y="115.3">P2.7</text>
</g>
<g font-size="1.7">
<text x="225.9" y="7.4">VCC</text>
<text x="57.9" y="13.2">VCC</text>
<text x="135.1" y="13.2">VCC</text>
<text x="187.3" y="15.2">VCC</text>
<text x="227.8" y="16" transform="rotate(-90 227.8 16)">40</text>
<text x="3.9" y="22.9">VCC</text>
<text x="106.1" y="21.8" transform="rotate(-90 106.1 21.8)">1</text>
<text x="192.7" y="19.3">1</text>
<text x="202.1" y="19.3">2</text>
<text x="202.1" y="21.2">3</text>
<text x="202.1" y="23.2">4</text>
<text x="212.9" y="19.3">39</text>
<text x="212.9" y="21.2">38</text>
<text x="212.9" y="23.2">37</text>
<text x="240.7" y="19.3">21</text>
<text x="240.7" y="21.2">22</text>
<text x="240.7" y="23.2">23</text>
<text x="9.7" y="28.7">VCC</text>
<text x="100" y="27">2</text>
<text x="111.4" y="27">3</text>
<text x="202.1" y="25.1">5</text>
<text x="202.1" y="27">6</text>
<text x="202.1" y="28.9">7</text>
<text x="212.9" y="25.1">36</text>
<text x="212.9" y="27">35</text>
<text x="212.9" y="28.9">34</text>
<text x="240.7" y="25.1">24</text>
<text x="240.7" y="27">25</text>
<text x="240.7" y="28.9">26</text>
<text x="202.1" y="30.9">8</text>
<text x="202.1" y="32.8">9</text>
<text x="212.9" y="30.9">33</text>
<text x="212.9" y="32.8">32</text>
<text x="240.7" y="30.9">27</text>
<text x="240.7" y="32.8">28</text>
<text x="213.9" y="36.7">1</text>
<text x="213.9" y="38.6">2</text>
<text x="213.9" y="40.5">3</text>
<text x="240.7" y="36.7">10</text>
<text x="240.7" y="38.6">11</text>
<text x="240.7" y="40.5">12</text>
<text x="106.1" y="45" transform="rotate(-90 106.1 45)">4</text>
<text x="213.9" y="42.5">4</text>
<text x="213.9" y="44.4">5</text>
<text x="213.9" y="46.3">6</text>
<text x="240.7" y="42.5">13</text>
<text x="240.7" y="44.4">14</text>
<text x="240.7" y="46.3">15</text>
<text x="256.8" y="46">VCC</text>
<text x="100" y="50.2">5</text>
<text x="111.4" y="50.2">6</text>
<text x="213.9" y="48.2">7</text>
<text x="213.9" y="50.2">8</text>
<text x="240.7" y="48.2">16</text>
<text x="240.7" y="50.2">17</text>
<text x="258.7" y="52.7" transform="rotate(-90 258.7 52.7)">2</text>
<text x="212.9" y="57.9">18</text>
<text x="212.9" y="54">19</text>
<text x="240.7" y="54">29</text>
<text x="240.7" y="57.9">30</text>
<text x="88.8" y="63.4">VCC</text>
<text x="204.6" y="61.5">VCC</text>
<text x="212.9" y="65.6">31</text>
<text x="240.7" y="65.6">9</text>
<text x="258.7" y="63.2" transform="rotate(-90 258.7 63.2)">1</text>
<text x="106.1" y="68.2" transform="rotate(-90 106.1 68.2)">10</text>
<text x="100" y="73.3">9</text>
<text x="111.4" y="73.3">8</text>
<text x="227.8" y="74.8" transform="rotate(-90 227.8 74.8)">20</text>
<text x="193" y="86.6">VCC</text>
<text x="227.4" y="88.8">2</text>
<text x="238.8" y="88.8">1</text>
<text x="274.2" y="86.6">VCC</text>
<text x="227.4" y="92.6">4</text>
<text x="238.8" y="92.6">3</text>
<text x="150.2" y="96.5">1</text>
<text x="150.2" y="98.4">2</text>
<text x="150.2" y="100.4">3</text>
<text x="161.6" y="96.5">16</text>
<text x="161.6" y="98.4">15</text>
<text x="161.6" y="100.4">14</text>
<text x="179.2" y="96.5">2</text>
<text x="179.2" y="98.4">3</text>
<text x="179.2" y="100.4">4</text>
<text x="188.6" y="96.5">1</text>
<text x="227.4" y="96.5">6</text>
<text x="227.4" y="100.4">8</text>
<text x="238.8" y="96.5">5</text>
<text x="238.8" y="100.4">7</text>
<text x="260.2" y="96.5">2</text>
<text x="260.2" y="98.4">3</text>
<text x="260.2" y="100.4">4</text>
<text x="269.7" y="96.5">1</text>
<text x="150.2" y="102.3">4</text>
<text x="150.2" y="104.2">5</text>
<text x="150.2" y="106.1">6</text>
<text x="161.6" y="102.3">13</text>
<text x="161.6" y="104.2">12</text>
<text x="161.6" y="106.1">11</text>
<text x="179.2" y="102.3">5</text>
<text x="179.2" y="104.2">6</text>
<text x="179.2" y="106.1">7</text>
<text x="226.4" y="104.2">10</text>
<text x="238.8" y="104.2">9</text>
<text x="260.2" y="102.3">5</text>
<text x="260.2" y="104.2">6</text>
<text x="260.2" y="106.1">7</text>
<text x="150.2" y="108.1">7</text>
<text x="150.2" y="110">8</text>
<text x="161.6" y="108.1">10</text>
<text x="161.6" y="110">9</text>
<text x="179.2" y="108.1">8</text>
<text x="179.2" y="110">9</text>
<text x="226.4" y="108.1">12</text>
<text x="226.4" y="111.9">14</text>
<text x="238.8" y="108.1">11</text>
<text x="238.8" y="111.9">13</text>
<text x="260.2" y="108.1">8</text>
<text x="260.2" y="110">9</text>
<text x="226.4" y="115.8">16</text>
<text x="226.4" y="119.7">18</text>
<text x="238.8" y="115.8">15</text>
<text x="238.8" y="119.7">17</text>
<text x="226.4" y="123.5">20</text>
<text x="238.8" y="123.5">19</text>
</g>
<g font-size="1.7" fill="#000080">
<text x="21.3" y="17.1">JP1</text>
<text x="144.8" y="17.1">R2</text>
<text x="158.3" y="17.1">D2</text>
<text x="195" y="15.2">SIP 10K</text>
<text x="196.9" y="13.2">RN1</text>
<text x="15.5" y="19">USB BREAKOUT</text>
<text x="54.1" y="20.9">C4</text>
<text x="54.1" y="22.9">100nF</text>
<text x="144.8" y="22.9">100</text>
<text x="157.4" y="23.1">LED</text>
<text x="7.7" y="34.5">R1</text>
<text x="103.3" y="34.2">U2A</text>
<text x="103.3" y="36">74125</text>
<text x="7.7" y="36.4">1K</text>
<text x="7.7" y="42.2">D1</text>
<text x="7.7" y="44.1">LED</text>
<text x="56" y="46">CH340</text>
<text x="57.9" y="44.1">U1</text>
<text x="30.9" y="55.7">XTAL1</text>
<text x="30.9" y="57.6">12MHz</text>
<text x="103.3" y="57.4">U2B</text>
<text x="103.3" y="59.1">74125</text>
<text x="187.3" y="59.5">XTAL2</text>
<text x="260.6" y="57.6">SW1</text>
<text x="19.3" y="63.4">C1</text>
<text x="19.3" y="65.3">33pF</text>
<text x="44.4" y="63.4">C2</text>
<text x="44.4" y="65.3">33pF</text>
<text x="144.8" y="63.4">HEADER 6</text>
<text x="147.5" y="61.5">JP2</text>
<text x="185.3" y="61.5">22.1184MHz</text>
<text x="67.6" y="67.3">C3</text>
<text x="67.6" y="69.2">10nF</text>
<text x="175.7" y="67.3">C5</text>
<text x="175.7" y="69.2">33pF</text>
<text x="200.8" y="67.3">C6</text>
<text x="200.8" y="69.2">33pF</text>
<text x="214.3" y="75">AT89S52</text>
<text x="216.2" y="73.1">U3</text>
<text x="103.3" y="80.6">U2C</text>
<text x="103.3" y="82.3">74125</text>
<text x="229.7" y="86.6">LED BAR</text>
<text x="231.6" y="84.6">D3</text>
<text x="153.5" y="94.5">SW2</text>
<text x="180.7" y="92.4">SIP 10K</text>
<text x="181.5" y="90.4">RN2</text>
<text x="261.8" y="92.4">SIP 220</text>
<text x="262.6" y="90.4">RN3</text>
<text x="153.5" y="113.8">DIP8</text>
</g>
<g font-size="1.7" fill="#004080">
<text x="217.2" y="20.1">P0.0/AD0</text>
<text x="217.2" y="22.1">P0.1/AD1</text>
<text x="228.6" y="22" transform="rotate(-90 228.6 22)">VCC</text>
<text x="232.3" y="20.1">P2.0/A8</text>
<text x="232.3" y="22.1">P2.1/A9</text>
<text x="20.1" y="24.1" transform="rotate(-90 20.1 24.1)">1</text>
<text x="22.1" y="24.1" transform="rotate(-90 22.1 24.1)">2</text>
<text x="24" y="24.1" transform="rotate(-90 24 24.1)">3</text>
<text x="25.9" y="24.1" transform="rotate(-90 25.9 24.1)">4</text>
<text x="217.2" y="24">P0.2/AD2</text>
<text x="217.2" y="25.9">P0.3/AD3</text>
<text x="217.2" y="27.9">P0.4/AD4</text>
<text x="217.2" y="29.8">P0.5/AD5</text>
<text x="231.3" y="24">P2.2/A10</text>
<text x="231.3" y="27.9">P2.4/A12</text>
<text x="231.3" y="29.8">P2.5/A13</text>
<text x="231.4" y="25.9">P2.3/A11</text>
<text x="60.7" y="33.8" transform="rotate(-90 60.7 33.8)">16</text>
<text x="66.6" y="35.6">13</text>
<text x="217.2" y="31.7">P0.6/AD6</text>
<text x="217.2" y="33.7">P0.7/AD7</text>
<text x="231.3" y="31.7">P2.6/A14</text>
<text x="231.3" y="33.7">P2.7/A15</text>
<text x="51.2" y="39.4">5</text>
<text x="67.6" y="39.4">2</text>
<text x="150.6" y="39.4">1</text>
<text x="217.2" y="37.5">P1.0</text>
<text x="217.2" y="39.4">P1.1</text>
<text x="217.2" y="41.4">P1.2</text>
<text x="230.3" y="41.4">P3.2/INTO</text>
<text x="230.7" y="37.5">P3.0/RXD</text>
<text x="230.9" y="39.4">P3.1/TXD</text>
<text x="51.2" y="43.3">6</text>
<text x="66.6" y="43.3">14</text>
<text x="67.6" y="47.2">9</text>
<text x="150.6" y="43.3">2</text>
<text x="150.6" y="47.2">3</text>
<text x="217.2" y="43.3">P1.3</text>
<text x="217.2" y="45.2">P1.4</text>
<text x="217.2" y="47.2">P1.5/MOSI</text>
<text x="230.6" y="43.3">P3.3/INT1</text>
<text x="232" y="45.2">P3.4/TO</text>
<text x="232.3" y="47.2">P3.5/T1</text>
<text x="51.2" y="53">8</text>
<text x="51.2" y="49.1">7</text>
<text x="67.6" y="51">3</text>
<text x="150.6" y="51">4</text>
<text x="217.2" y="49.1">P1.6/MISO</text>
<text x="217.2" y="51">P1.7(SCK)</text>
<text x="231.4" y="49.1">P3.6/WR</text>
<text x="231.9" y="51">P3.7/RD</text>
<text x="56.8" y="56.9" transform="rotate(-90 56.8 56.9)">1</text>
<text x="64.5" y="56.9" transform="rotate(-90 64.5 56.9)">4</text>
<text x="150.6" y="54.9">5</text>
<text x="150.6" y="58.7">6</text>
<text x="217.2" y="58.7">XTAL2</text>
<text x="217.2" y="54.9">XTAL1</text>
<text x="229.6" y="58.7">ALE/PROG</text>
<text x="233.7" y="54.9">PSEN</text>
<text x="217.2" y="66.5">EA/VPP</text>
<text x="228.6" y="70.5" transform="rotate(-90 228.6 70.5)">GND</text>
<text x="234.9" y="66.5">RST</text>
</g>
<g font-size="1.7" fill="#f00">
<text x="19" y="31.9" transform="rotate(-90 19 31.9)">VCC</text>
<text x="19.9" y="30.9" transform="rotate(90 19.9 30.9)">D-</text>
<text x="21.8" y="30.9" transform="rotate(90 21.8 30.9)">D+</text>
<text x="24.8" y="32.6" transform="rotate(-90 24.8 32.6)">GND</text>
<text x="169.9" y="96">P0.0</text>
<text x="169.9" y="98">P0.1</text>
<text x="169.9" y="99.9">P0.2</text>
<text x="169.9" y="101.8">P0.3</text>
<text x="169.9" y="103.8">P0.4</text>
<text x="169.9" y="105.7">P0.5</text>
<text x="169.9" y="107.6">P0.6</text>
<text x="169.9" y="109.5">P0.7</text>
</g>
<g font-size="1.7" fill="#00f">
<text x="195" y="34.2">C</text>
<text x="186.1" y="111.5">C</text>
<text x="267.2" y="111.5">C</text>
</g>
<g font-size="1.4">
<text x="30.9" y="1.4">5</text>
<text x="88.8" y="1.4">4</text>
<text x="146.7" y="1.4">3</text>
<text x="204.6" y="1.4">2</text>
<text x="262.6" y="1.4">1</text>
<text x=".5" y="26.1">D</text>
<text x="292" y="26.1">D</text>
<text x=".5" y="71.9">C</text>
<text x="292" y="71.9">C</text>
<text x=".5" y="117.8">B</text>
<text x="292" y="117.8">B</text>
<text x=".5" y="163.6">A</text>
<text x="292" y="163.6">A</text>
<text x="30.9" y="186.8">5</text>
<text x="88.8" y="186.8">4</text>
<text x="146.7" y="186.8">3</text>
<text x="204.6" y="186.8">2</text>
<text x="262.6" y="186.8">1</text>
</g>
</svg>
